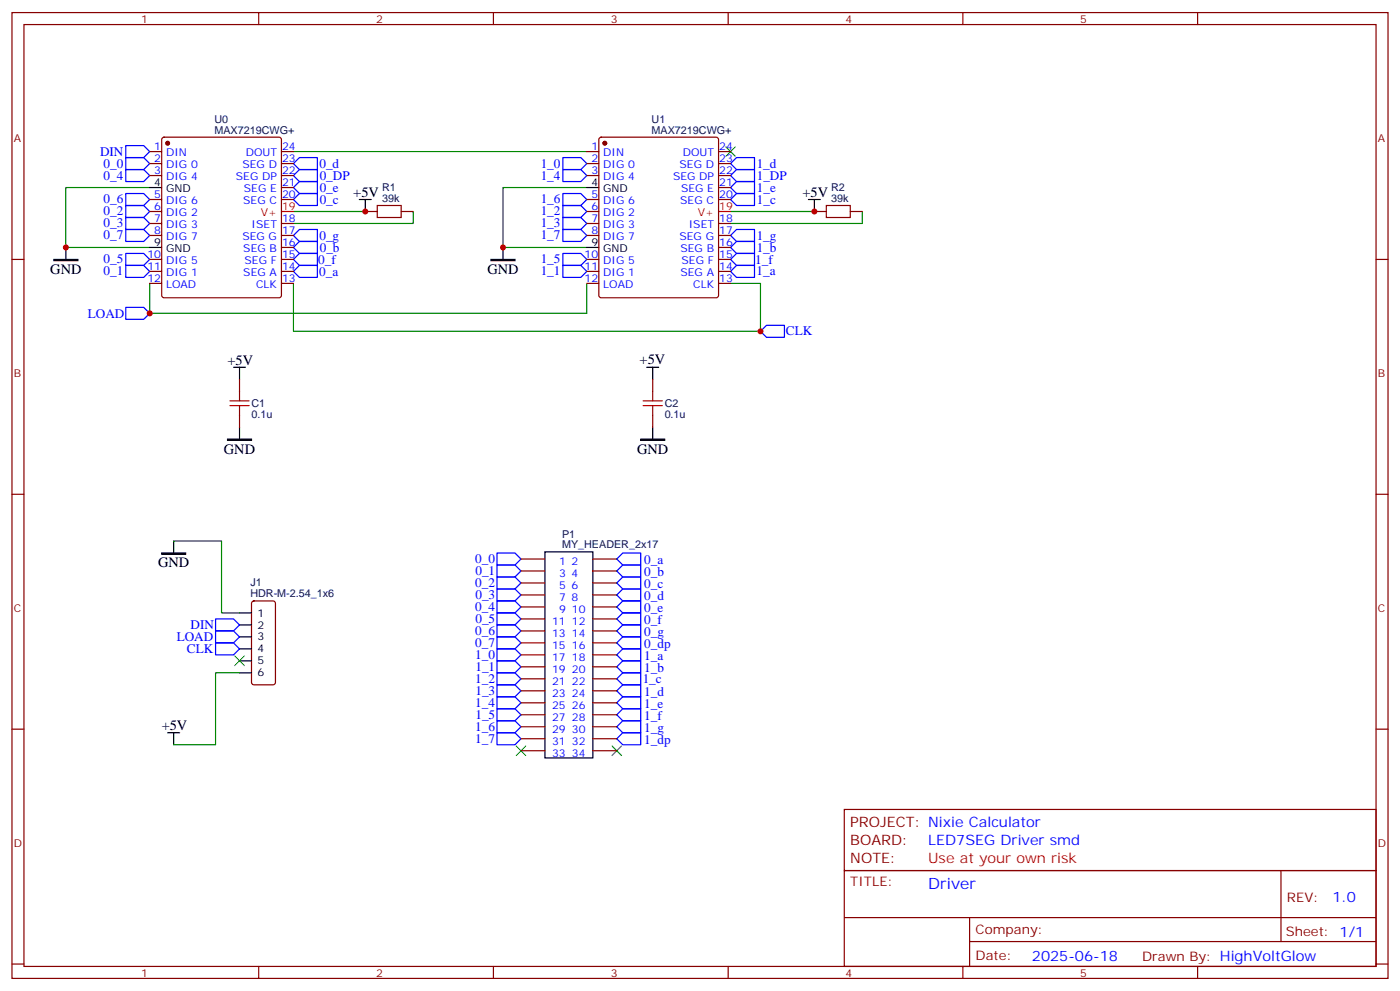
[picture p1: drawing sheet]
<svg xmlns="http://www.w3.org/2000/svg" width="412mm" height="292mm" viewBox="0 0 412 292" stroke-linecap="round" stroke-linejoin="round" font-family="sans-serif">
<g fill="none" stroke="#870000" stroke-width=".35">
<path d="M3.5 3.7h405.4v284.3h-405.4zM7.1 7.2h398.2v277.3h-398.2zM76.2 3.7v3.5M145.3 3.7v3.5M214.5 3.7v3.5M283.6 3.7v3.5M352.8 3.7v3.5M44.1 44.6h3.5M44.1 48.2h3.5M44.1 51.7h3.5M44.1 58.7h3.5M47.9 40.6l.4-.2h33.9l.5 .2 .2 .5v45.9l-.2 .5-.5 .2h-33.9l-.5-.3-.2-.4v-45.9z"/>
<path d="M82.9 44.6h3.5M82.9 48.2h3.5M82.9 51.7h3.5M82.9 55.2h3.5M82.9 58.7h3.5M172.9 44.6h3.5M172.9 48.2h3.5M172.9 51.7h3.5M172.9 58.7h3.5M176.6 40.6l.5-.2h33.9l.5 .2 .2 .5v45.9l-.3 .5-.4 .2h-33.9l-.5-.3-.2-.4v-45.9zM211.7 44.6h3.5M211.7 48.2h3.5"/>
<path d="M211.7 51.7h3.5M211.7 55.2h3.5M211.7 58.7h3.5M3.5 76.4h3.6M44.1 76.4h3.5M44.1 65.8h3.5M44.1 69.3h3.5M44.1 79.9h3.5M44.1 62.3h3.5M82.9 76.4h3.5M82.9 65.8h3.5M82.9 69.3h3.5"/>
<path d="M82.9 72.8h3.5M82.9 79.9h3.5M107.6 62.3h3.5M118.2 62.3h3.5M172.9 76.4h3.5M172.9 65.8h3.5M172.9 69.3h3.5M172.9 79.9h3.5M172.9 62.3h3.5M211.7 76.4h3.5M211.7 65.8h3.5M211.7 69.3h3.5"/>
<path d="M211.7 72.8h3.5M211.7 79.9h3.5M239.9 62.3h3.5M250.5 62.3h3.5M405.3 76.4h3.6M44.1 83.4h3.5M82.9 83.4h3.5M172.9 83.4h3.5M211.7 83.4h3.5M70.6 111.7v3.5M192.3 111.7v3.5M70.6 122.2v3.6"/>
<path d="M192.3 122.2v3.6M3.5 145.5h3.6M405.3 145.5h3.6M74.3 177.1l.5-.2h5.6l.7 .4v23.6l-.4 .7h-5.9l-.7-.4v-23.6zM153.5 164.6h7M153.5 168.1h7M153.5 171.6h7M153.5 175.2h7M153.5 178.7h7M174.6 164.6h7.1M174.6 168.1h7.1M174.6 171.6h7.1"/>
<path d="M174.6 175.2h7.1M174.6 178.7h7.1M153.5 182.2h7M153.5 185.7h7M153.5 189.3h7M153.5 192.8h7M153.5 196.3h7M153.5 199.8h7M174.6 182.2h7.1M174.6 185.7h7.1M174.6 189.3h7.1M174.6 192.8h7.1"/>
<path d="M174.6 196.3h7.1M174.6 199.8h7.1M3.5 214.7h3.6M153.5 203.4h7M153.5 206.9h7M153.5 210.4h7M153.5 214h7M153.5 217.5h7M174.6 203.4h7.1M174.6 206.9h7.1M174.6 210.4h7.1M174.6 214h7.1"/>
<path d="M174.6 217.5h7.1M405.3 214.7h3.6M153.5 221h7M174.6 221h7.1M248.7 238.3h156.6v18h-156.6zM248.7 256.3h156.6v28.2h-156.6zM377.3 256.3v20.9M248.7 270.1h156.5M285.6 277.2h119.6M285.6 270.1v14.2M3.5 283.8h3.6M76.2 284.5v3.5"/>
<path d="M145.3 284.5v3.5M214.5 284.5v3.5M283.6 284.5v3.5M352.8 284.5v3.5M405.3 283.8h3.6"/>
</g>
<path d="M213.8 43.2l2.8 2.8M216.6 43.2l-2.8 2.8M69.1 193.1l2.9 2.9M72 193.1l-2.9 2.9M152 219.6l2.9 2.8M154.9 219.6l-2.9 2.8M180.3 219.6l2.8 2.8M183.1 219.6l-2.8 2.8" fill="none" stroke="#3c3" stroke-width=".35"/>
<g fill="none" stroke="#00f" stroke-width=".35">
<path d="M37 46.4h5.3l1.8 1.8-1.8 1.7h-5.3zM37 49.9h5.3l1.8 1.8-1.8 1.7h-5.3zM37 57h5.3l1.8 1.7-1.8 1.8h-5.3zM37 42.9h5.3l1.8 1.7-1.8 1.8h-5.3zM86.4 58.7l1.8-1.7h5.3v3.5h-5.3zM86.4 55.2l1.8-1.8h5.3v3.6h-5.3zM86.4 51.7l1.8-1.8h5.3v3.5h-5.3zM86.4 48.2l1.8-1.8h5.3v3.5h-5.3zM165.8 46.4h5.3l1.8 1.8-1.8 1.7h-5.3zM165.8 49.9h5.3l1.8 1.8-1.8 1.7h-5.3zM165.8 57h5.3l1.8 1.7-1.8 1.8h-5.3zM215.2 58.7l1.8-1.7h5.2v3.5h-5.2z"/>
<path d="M215.2 51.7l1.8-1.8h5.2v3.5h-5.2zM215.2 48.2l1.8-1.8h5.2v3.5h-5.2zM217 53.4h5.2v3.6h-5.2l-1.8-1.8zM37 78.1h5.3l1.8 1.8-1.8 1.8h-5.3zM37 60.5h5.3l1.8 1.8-1.8 1.7h-5.3zM37 64h5.3l1.8 1.8-1.8 1.8h-5.3zM37 74.6h5.3l1.8 1.8-1.8 1.7h-5.3zM37 67.6h5.3l1.8 1.7-1.8 1.8h-5.3zM86.4 79.9l1.8-1.8h5.3v3.6h-5.3zM86.4 76.4l1.8-1.8h5.3v3.5h-5.3zM86.4 72.8l1.8-1.7h5.3v3.5h-5.3zM86.4 69.3l1.8-1.7h5.3v3.5h-5.3z"/>
<path d="M165.8 78.1h5.3l1.8 1.8-1.8 1.8h-5.3zM165.8 60.5h5.3l1.8 1.8-1.8 1.7h-5.3zM165.8 64h5.3l1.8 1.8-1.8 1.8h-5.3zM165.8 74.6h5.3l1.8 1.8-1.8 1.7h-5.3zM165.8 67.6h5.3l1.8 1.7-1.8 1.8h-5.3zM215.2 79.9l1.8-1.8h5.2v3.6h-5.2zM215.2 76.4l1.8-1.8h5.2v3.5h-5.2zM215.2 72.8l1.8-1.7h5.2v3.5h-5.2zM215.2 69.3l1.8-1.7h5.2v3.5h-5.2zM37 90.5h5.3l1.8 1.8-1.8 1.7h-5.3zM224 97.5l1.8-1.7h5.3v3.5h-5.3zM146.4 176.9h5.3l1.8 1.8-1.8 1.7h-5.3z"/>
<path d="M146.4 173.4h5.3l1.8 1.8-1.8 1.7h-5.3zM146.4 169.9h5.3l1.8 1.7-1.8 1.8h-5.3zM146.4 166.3h5.3l1.8 1.8-1.8 1.8h-5.3zM146.4 162.8h5.3l1.8 1.8-1.8 1.7h-5.3zM181.7 178.7l1.7-1.8h5.3v3.5h-5.3zM181.7 175.2l1.7-1.8h5.3v3.5h-5.3zM181.7 171.6l1.7-1.7h5.3v3.5h-5.3zM181.7 168.1l1.7-1.8h5.3v3.6h-5.3zM181.7 164.6l1.7-1.8h5.3v3.5h-5.3zM63.5 182.2h5.3l1.8 1.8-1.8 1.7h-5.3zM63.5 185.7h5.3l1.8 1.8-1.8 1.8h-5.3zM63.5 189.3h5.3l1.8 1.7-1.8 1.8h-5.3z"/>
<path d="M146.4 198.1h5.3l1.8 1.7-1.8 1.8h-5.3zM146.4 194.6h5.3l1.8 1.7-1.8 1.8h-5.3zM146.4 191h5.3l1.8 1.8-1.8 1.8h-5.3zM146.4 187.5h5.3l1.8 1.8-1.8 1.7h-5.3zM146.4 184h5.3l1.8 1.7-1.8 1.8h-5.3zM146.4 180.4h5.3l1.8 1.8-1.8 1.8h-5.3zM181.7 196.3l1.7-1.7h5.3v3.5h-5.3zM181.7 199.8l1.7-1.7h5.3v3.5h-5.3zM181.7 189.3l1.7-1.8h5.3v3.5h-5.3zM181.7 182.2l1.7-1.8h5.3v3.6h-5.3zM183.4 191h5.3v3.6h-5.3l-1.7-1.8zM183.4 184h5.3v3.5h-5.3l-1.7-1.8z"/>
<path d="M146.4 215.7h5.3l1.8 1.8-1.8 1.8h-5.3zM146.4 212.2h5.3l1.8 1.8-1.8 1.7h-5.3zM146.4 208.7h5.3l1.8 1.7-1.8 1.8h-5.3zM146.4 205.1h5.3l1.8 1.8-1.8 1.8h-5.3zM146.4 201.6h5.3l1.8 1.8-1.8 1.7h-5.3zM181.7 203.4l1.7-1.8h5.3v3.5h-5.3zM181.7 206.9l1.7-1.8h5.3v3.6h-5.3zM181.7 210.4l1.7-1.7h5.3v3.5h-5.3zM181.7 214l1.7-1.8h5.3v3.5h-5.3zM183.4 215.7h5.3v3.6h-5.3l-1.7-1.8z"/>
</g>
<g fill="none" stroke="#000" stroke-width=".35">
<path d="M44.1 55.2h3.5M105.8 58.7h3.6M107.6 58.7v3.6M172.9 55.2h3.5M238.1 58.7h3.6M239.9 58.7v3.6M19.4 72.8v3.6M44.1 72.8h3.5M148.2 72.8v3.6M172.9 72.8h3.5M68.8 108.1h3.5M70.6 108.1v3.6"/>
<path d="M190.5 108.1h3.5M192.3 108.1v3.6M70.6 125.8v3.5M192.3 125.8v3.5M51.2 159.3v3.5M160.5 162.5h14.1v60.6h-14.1zM70.6 180.4h3.5M70.6 184h3.5M70.6 187.5h3.5M70.6 191h3.5M70.6 194.6h3.5M70.6 198.1h3.5"/>
<path d="M49.4 215.7h3.5M51.2 215.7v3.6"/>
</g>
<path d="M44.1 55.2h-24.7v17.6h24.7M86.4 44.6h86.5M172.9 55.2h-24.7v17.6h24.7M86.4 62.3h21.2M121.7 62.3v3.5h-35.3M215.2 62.3h24.7M254 62.3v3.5h-38.8M44.1 83.4v8.9h128.8v-8.9M86.4 83.4v14.1h137.6v-14.1h-8.8M51.2 159.3h14.1v21.1h5.3M70.6 198.1h-7.1v21.2h-12.3" fill="none" stroke="#008700" stroke-width=".35"/>
<path d="M15.9 76.4h7v.3h-7zM144.6 76.4h7.1v.3h-7.1zM67 129.3h7.1v.3h-7.1zM188.7 129.3h7.1v.3h-7.1zM47.6 162.8h7.1v.4h-7.1z" fill="#000" stroke="#000" stroke-width=".35"/>
<path d="M82.9 62.3h3.5M211.7 62.3h3.5" fill="none" stroke="#f00" stroke-width=".35"/>
<g fill="#870000" stroke="#870000" stroke-width=".35">
<circle cx="49.4" cy="42.2" r=".53"/>
<circle cx="178.2" cy="42.2" r=".53"/>
</g>
<path d="M111.1 60.5h7.1v3.5h-7.1zM243.4 60.5h7.1v3.5h-7.1zM67.7 119.4h5.7M67.7 118h5.7M70.6 115.2v2.8M70.6 119.4v2.8M189.4 119.4h5.7M189.4 118h5.7M192.3 115.2v2.8M192.3 119.4v2.8" fill="none" stroke="#a10000" stroke-width=".35"/>
<g fill="#c00">
<circle cx="19.4" cy="72.8" r=".88"/>
<circle cx="148.2" cy="72.8" r=".88"/>
<circle cx="44.1" cy="92.3" r=".88"/>
<circle cx="224" cy="97.5" r=".88"/>
<circle cx="107.6" cy="62.3" r=".88"/>
<circle cx="239.9" cy="62.3" r=".88"/>
</g>
<text font-size="4.6" fill="#00f" x="273.4" y="261.6">Driver</text>
<g font-size="4.2">
<text x="104.1" y="58">+5V</text>
<text x="236.4" y="58">+5V</text>
<text x="14.8" y="80.6">GND</text>
<text x="143.6" y="80.6">GND</text>
<text x="67" y="107.4">+5V</text>
<text x="188.4" y="107.1">+5V</text>
<text x="66" y="133.5">GND</text>
<text x="187.7" y="133.5">GND</text>
<text x="46.6" y="167">GND</text>
<text x="47.6" y="215">+5V</text>
</g>
<g font-size="4.2" fill="#800">
<text x="250.5" y="243.6">PROJECT: Nixie Calculator</text>
<text x="250.5" y="248.9">BOARD:</text>
<text x="250.5" y="254.2">NOTE:</text>
</g>
<g font-size="4.2" fill="#00f">
<text x="273.4" y="248.9">LED7SEG Driver smd</text>
<text x="392.5" y="265.6">1.0</text>
<text x="304" y="282.9">2025-06-18</text>
</g>
<g font-size="4.2" fill="#f00">
<text x="273.4" y="254.2">Use at your ow</text>
<text x="305.5" y="254.2">n risk</text>
</g>
<g font-size="3.9" fill="#00f">
<text x="29.5" y="45.9">DIN</text>
<text x="30.5" y="49.4">0_0</text>
<text x="30.5" y="52.8">0_4</text>
<text x="94.1" y="49.4">0_d</text>
<text x="94.2" y="53">0_DP</text>
<text x="159.3" y="49.4">1_0</text>
<text x="159.3" y="52.8">1_4</text>
<text x="222.9" y="49.4">1_d</text>
<text x="222.9" y="52.9">1_DP</text>
<text x="30.5" y="59.9">0_6</text>
<text x="94.2" y="56.5">0_e</text>
<text x="159.3" y="59.9">1_6</text>
<text x="223" y="59.9">1_c</text>
<text x="223" y="56.4">1_e</text>
<text x="30.5" y="63.4">0_2</text>
<text x="94.2" y="60">0_c</text>
<text x="159.3" y="63.4">1_2</text>
<text x="30.5" y="67">0_3</text>
<text x="30.5" y="70.5">0_7</text>
<text x="94.1" y="70.6">0_g</text>
<text x="159.3" y="67">1_3</text>
<text x="159.3" y="70.5">1_7</text>
<text x="222.9" y="70.5">1_g</text>
<text x="30.5" y="77.5">0_5</text>
<text x="93.8" y="77.6">0_f</text>
<text x="94.2" y="74.1">0_b</text>
<text x="159.3" y="77.5">1_5</text>
<text x="222.4" y="77.6">1_f</text>
<text x="222.9" y="74">1_b</text>
<text x="30.5" y="81.1">0_1</text>
<text x="94" y="81.2">0_a</text>
<text x="159.3" y="81.1">1_1</text>
<text x="222.9" y="81.1">1_a</text>
<text x="25.9" y="93.5">LOAD</text>
<text x="231.5" y="98.7">CLK</text>
<text x="140" y="165.8">0_0</text>
<text x="189.8" y="166">0_a</text>
<text x="140" y="172.9">0_2</text>
<text x="140.1" y="169.4">0_1</text>
<text x="189.8" y="173">0_c</text>
<text x="189.8" y="169.5">0_b</text>
<text x="140" y="180">0_4</text>
<text x="140.1" y="176.4">0_3</text>
<text x="189.8" y="176.6">0_d</text>
<text x="56.2" y="185.2">DIN</text>
<text x="140.1" y="183.5">0_5</text>
<text x="189.8" y="183.6">0_f</text>
<text x="189.8" y="180.1">0_e</text>
<text x="52" y="188.8">LOAD</text>
<text x="140" y="190.5">0_7</text>
<text x="140" y="187">0_6</text>
<text x="189.8" y="190.7">0_dp</text>
<text x="189.8" y="187.2">0_g</text>
<text x="55.1" y="192.3">CLK</text>
<text x="140" y="194.1">1_0</text>
<text x="140.1" y="197.6">1_1</text>
<text x="189.8" y="194.2">1_a</text>
<text x="189.8" y="197.7">1_b</text>
<text x="140" y="201.1">1_2</text>
<text x="189.3" y="201.1">1_c</text>
<text x="140" y="208.2">1_4</text>
<text x="140.1" y="204.6">1_3</text>
<text x="189.8" y="204.8">1_d</text>
<text x="189.8" y="208.3">1_e</text>
<text x="140" y="215.2">1_6</text>
<text x="140.1" y="211.7">1_5</text>
<text x="189.8" y="211.9">1_f</text>
<text x="189.8" y="215.4">1_g</text>
<text x="140" y="218.8">1_7</text>
<text x="189.8" y="218.9">1_dp</text>
</g>
<g font-size="3.9" fill="#800">
<text x="250.5" y="260.9">TITLE:</text>
<text x="379.1" y="265.6">REV:</text>
<text x="287.4" y="275.1">Company:</text>
<text x="378.7" y="275.7">Sheet: 1/1</text>
<text x="287.4" y="282.8">Date:</text>
<text x="336.4" y="282.8">Draw</text>
<text x="346.6" y="282.8">n By: HighVoltGlow</text>
</g>
<g font-size="3.2" fill="#800">
<text x="41.6" y="6.7">1</text>
<text x="110.8" y="6.7">2</text>
<text x="179.9" y="6.7">3</text>
<text x="249.1" y="6.7">4</text>
<text x="318.2" y="6.7">5</text>
<text x="4.1" y="41.8">A</text>
<text x="405.9" y="41.8">A</text>
<text x="4.1" y="110.9">B</text>
<text x="405.9" y="110.9">B</text>
<text x="4.1" y="180.1">C</text>
<text x="405.9" y="180.1">C</text>
<text x="4.1" y="249.2">D</text>
<text x="405.9" y="249.2">D</text>
<text x="41.6" y="287.5">1</text>
<text x="110.8" y="287.5">2</text>
<text x="179.9" y="287.5">3</text>
<text x="249.1" y="287.5">4</text>
<text x="318.2" y="287.5">5</text>
</g>
<g font-size="3.2" fill="#000080">
<text x="63.2" y="39.3">MAX7219CWG+</text>
<text x="63.2" y="36.3">U0</text>
<text x="191.9" y="39.3">MAX7219CWG+</text>
<text x="191.9" y="36.3">U1</text>
<text x="112.6" y="59.4">39k</text>
<text x="112.6" y="56.4">R1</text>
<text x="244.8" y="59.4">39k</text>
<text x="244.8" y="56.4">R2</text>
<text x="74.1" y="119.9">C1</text>
<text x="195.8" y="119.9">C2</text>
<text x="74.1" y="123">0.1u</text>
<text x="195.8" y="123">0.1u</text>
<text x="165.6" y="161.4">MY_HEADER_2x17</text>
<text x="165.6" y="158.4">P1</text>
<text x="73.8" y="172.6">J1</text>
<text x="73.8" y="175.9">HDR-M-2.54_1x6</text>
</g>
<g font-size="3.2" fill="#00f">
<text x="45.4" y="47.8">2</text>
<text x="45.4" y="44.3">1</text>
<text x="48.9" y="46">DIN</text>
<text x="72.4" y="46">DOUT</text>
<text x="83.1" y="44.3">24</text>
<text x="83.1" y="47.8">23</text>
<text x="174.2" y="47.8">2</text>
<text x="174.2" y="44.3">1</text>
<text x="177.7" y="46">DIN</text>
<text x="201.1" y="46">DOUT</text>
<text x="211.8" y="44.3">24</text>
<text x="211.8" y="47.8">23</text>
<text x="45.4" y="51.3">3</text>
<text x="48.9" y="53.1">DIG 4</text>
<text x="48.9" y="49.6">DIG 0</text>
<text x="69.5" y="53.1">SEG DP</text>
<text x="71.4" y="49.6">SEG D</text>
<text x="83.1" y="51.3">22</text>
<text x="174.2" y="51.3">3</text>
<text x="177.7" y="53.1">DIG 4</text>
<text x="177.7" y="49.6">DIG 0</text>
<text x="198.3" y="53.1">SEG DP</text>
<text x="200.2" y="49.6">SEG D</text>
<text x="211.8" y="51.3">22</text>
<text x="45.4" y="58.4">5</text>
<text x="71.8" y="56.6">SEG E</text>
<text x="83.1" y="54.9">21</text>
<text x="83.1" y="58.4">20</text>
<text x="174.2" y="58.4">5</text>
<text x="200.6" y="56.6">SEG E</text>
<text x="211.8" y="54.9">21</text>
<text x="211.8" y="58.4">20</text>
<text x="45.4" y="65.4">7</text>
<text x="45.4" y="61.9">6</text>
<text x="48.9" y="63.7">DIG 2</text>
<text x="48.9" y="60.1">DIG 6</text>
<text x="71.6" y="60.1">SEG C</text>
<text x="83.1" y="65.4">18</text>
<text x="174.2" y="65.4">7</text>
<text x="174.2" y="61.9">6</text>
<text x="177.7" y="63.7">DIG 2</text>
<text x="177.7" y="60.1">DIG 6</text>
<text x="200.4" y="60.1">SEG C</text>
<text x="211.8" y="65.4">18</text>
<text x="45.4" y="69">8</text>
<text x="48.9" y="70.7">DIG 7</text>
<text x="48.9" y="67.2">DIG 3</text>
<text x="71.4" y="70.7">SEG G</text>
<text x="74.1" y="67.2">ISET</text>
<text x="83.1" y="69">17</text>
<text x="174.2" y="69">8</text>
<text x="177.7" y="70.7">DIG 7</text>
<text x="177.7" y="67.2">DIG 3</text>
<text x="200.2" y="70.7">SEG G</text>
<text x="202.9" y="67.2">ISET</text>
<text x="211.8" y="69">17</text>
<text x="43.4" y="76">10</text>
<text x="48.9" y="77.8">DIG 5</text>
<text x="71.7" y="74.3">SEG B</text>
<text x="72" y="77.8">SEG F</text>
<text x="83.1" y="72.5">16</text>
<text x="83.1" y="76">15</text>
<text x="172.2" y="76">10</text>
<text x="177.7" y="77.8">DIG 5</text>
<text x="200.4" y="74.3">SEG B</text>
<text x="200.8" y="77.8">SEG F</text>
<text x="211.8" y="72.5">16</text>
<text x="211.8" y="76">15</text>
<text x="43.4" y="83.1">12</text>
<text x="43.4" y="79.6">11</text>
<text x="48.9" y="81.3">DIG 1</text>
<text x="71.7" y="81.3">SEG A</text>
<text x="83.1" y="79.6">14</text>
<text x="83.1" y="83.1">13</text>
<text x="172.2" y="83.1">12</text>
<text x="172.2" y="79.6">11</text>
<text x="177.7" y="81.3">DIG 1</text>
<text x="200.4" y="81.3">SEG A</text>
<text x="211.8" y="79.6">14</text>
<text x="211.8" y="83.1">13</text>
<text x="48.9" y="84.8">LOAD</text>
<text x="75.4" y="84.8">CLK</text>
<text x="177.7" y="84.8">LOAD</text>
<text x="204.2" y="84.8">CLK</text>
<text x="164.7" y="166.3">1</text>
<text x="168.4" y="166.3">2</text>
<text x="164.7" y="169.9">3</text>
<text x="164.7" y="173.4">5</text>
<text x="168.4" y="169.9">4</text>
<text x="168.4" y="173.4">6</text>
<text x="164.7" y="176.9">7</text>
<text x="168.4" y="176.9">8</text>
<text x="162.6" y="184">11</text>
<text x="164.7" y="180.4">9</text>
<text x="168.5" y="180.4">10</text>
<text x="168.5" y="184">12</text>
<text x="162.6" y="187.5">13</text>
<text x="162.6" y="191">15</text>
<text x="168.5" y="187.5">14</text>
<text x="168.5" y="191">16</text>
<text x="162.6" y="194.6">17</text>
<text x="168.5" y="194.6">18</text>
<text x="162.6" y="198.1">19</text>
<text x="162.6" y="201.6">21</text>
<text x="168.5" y="198.1">20</text>
<text x="168.5" y="201.6">22</text>
<text x="162.6" y="205.1">23</text>
<text x="162.6" y="208.7">25</text>
<text x="168.5" y="205.1">24</text>
<text x="168.5" y="208.7">26</text>
<text x="162.6" y="212.2">27</text>
<text x="162.6" y="215.7">29</text>
<text x="168.5" y="212.2">28</text>
<text x="168.5" y="215.7">30</text>
<text x="162.6" y="219.3">31</text>
<text x="168.5" y="219.3">32</text>
<text x="162.6" y="222.8">33</text>
<text x="168.5" y="222.8">34</text>
</g>
<g font-size="3.2">
<text x="45.4" y="54.9">4</text>
<text x="48.9" y="56.6">GND</text>
<text x="174.2" y="54.9">4</text>
<text x="177.7" y="56.6">GND</text>
<text x="45.4" y="72.5">9</text>
<text x="48.9" y="74.3">GND</text>
<text x="174.2" y="72.5">9</text>
<text x="177.7" y="74.3">GND</text>
<text x="75.8" y="181.5">1</text>
<text x="75.8" y="185">2</text>
<text x="75.8" y="188.6">3</text>
<text x="75.8" y="192.1">4</text>
<text x="75.8" y="195.6">5</text>
<text x="75.8" y="199.1">6</text>
</g>
<g font-size="3.2" fill="#f00">
<text x="76.8" y="63.7">V+</text>
<text x="83.1" y="61.9">19</text>
<text x="205.6" y="63.7">V+</text>
<text x="211.8" y="61.9">19</text>
</g>
</svg>
